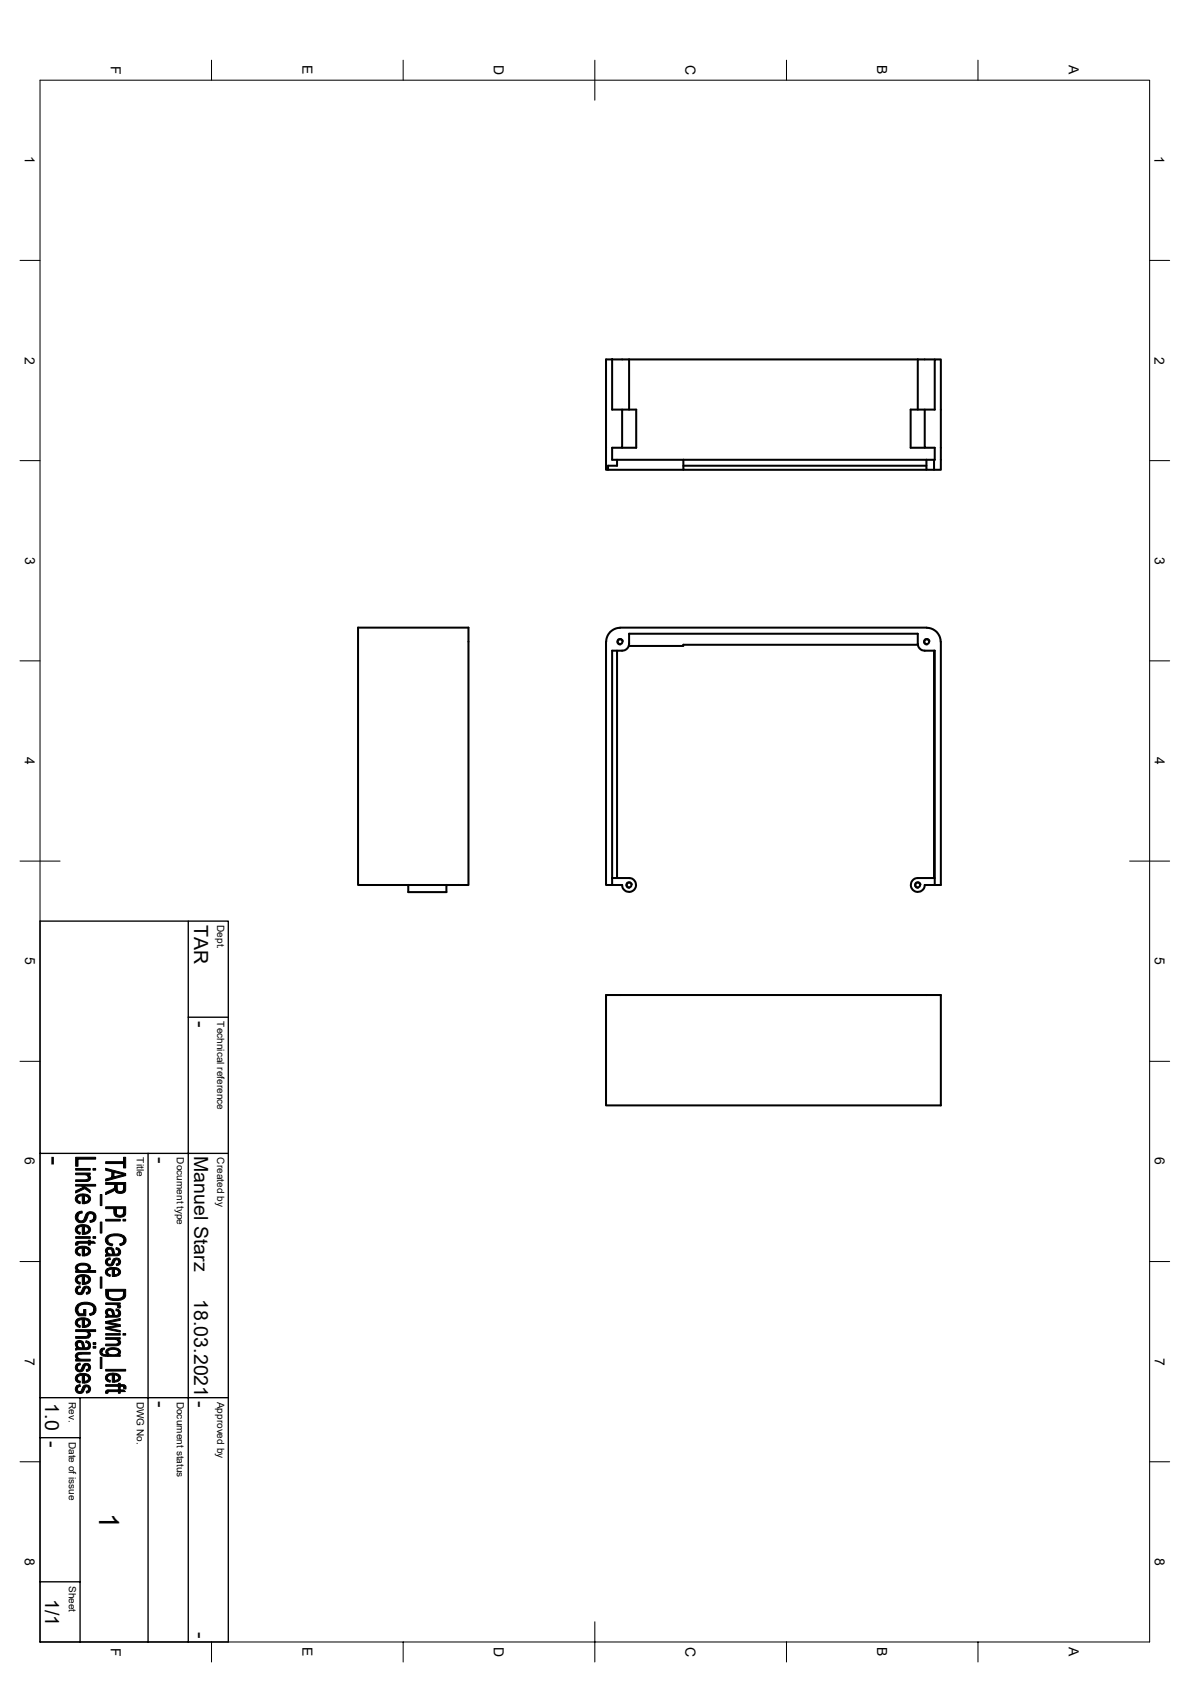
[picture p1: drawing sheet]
<svg xmlns="http://www.w3.org/2000/svg" width="297mm" height="420mm" viewBox="0 0 297 420" stroke-linecap="round" stroke-linejoin="round" font-family="sans-serif">
<g fill="none" stroke="#000" stroke-width=".51">
<path d="M152.8 89.7v12.6h6v9.5h-3.5M157 89.7h-5.7v27.6h.5M157 89.7v12.6M157 89.7h72.1M229.1 89.7h4.2M229.1 89.7v12.6M155.3 102.3v9.5h-2.5v3h1.2v1.5h-2.2v1h18.8M170.6 114.8v2.5h60.6M170.6 116.3h60.6M230.8 111.8h-3.5v-9.5h6v-12.6h1.5v27.6h-1.7v-2.5M230.8 102.3v9.5h2.5v3h-2.1M231.2 114.8v2.5h1.9"/>
<path d="M231.2 114.8h-77.2M151.3 160.2v60.8h1.5M151.3 160.2a3.5 3.5 0 0 1 3.5-3.5l76.5 .1a3.5 3.5 0 0 1 3.5 3.4v60.8h-4a1.74 1.74 0 0 1-1.7 1.7 1.74 1.74 0 0 1-1.8-1.7 1.74 1.74 0 0 1 1.8-1.8h4.2M154 162.5v56.7M229.1 161h-58.5v.3h-13.7M233.1 162.5v56.7M152.8 219.2h4.2a1.74 1.74 0 0 1 1.8 1.8 1.74 1.74 0 0 1-1.8 1.7 1.74 1.74 0 0 1-1.7-1.7h-2.5M111.4 221h-9.5v1.8h9.5v-1.8h5.5v-64.3h-27.5v64.3h12.5M233.3 221v-58.5h-2.5a1.73 1.73 0 0 1-1.7-1.8v-2.5h-72.1v2.5a1.73 1.73 0 0 1-1.7 1.8h-2.5v58.5M151.3 248.5h83.5v27.5h-83.5z"/>
<circle cx="154.8" cy="160.2" r=".59"/>
<circle cx="231.3" cy="160.2" r=".59"/>
<circle cx="157" cy="221" r=".59"/>
<circle cx="229.1" cy="221" r=".59"/>
</g>
<g fill="none" stroke="#000" stroke-width=".34">
<path d="M155.5 160.1a.77 .77 0 0 0-.9-.6 .77 .77 0 0 0-.6 .9 .77 .77 0 0 0 .9 .6M232.1 160.1a.77 .77 0 0 0-.9-.6 .77 .77 0 0 0-.6 .9 .77 .77 0 0 0 .8 .6M10 230h47v180h-47zM47 230v180M157.8 220.9a.77 .77 0 0 0-.9-.7 .77 .77 0 0 0-.6 .9 .77 .77 0 0 0 .8 .6M229.8 220.9a.77 .77 0 0 0-.9-.7 .77 .77 0 0 0-.6 .9 .77 .77 0 0 0 .9 .6M47 254h10M10 288h47M37 288v122M10 359h10M10 349h47M20 349v61"/>
<path d="M10 395h10"/>
</g>
<g fill="none" stroke="#000" stroke-width=".25">
<path d="M52.8 15v5M100.6 15v5M148.5 15v10M196.3 15v5M244.1 15v5M10 20h276.9v390h-276.9zM5 65h5M286.9 65h5M5 115h5M286.9 115h5M5 165h5M286.9 165h5"/>
<path d="M5 215h10M281.9 215h10M5 265h5M286.9 265h5M5 315h5M286.9 315h5M5 365h5M286.9 365h5M52.8 410v5M100.6 410v5M148.5 405v10M196.3 410v5"/>
<path d="M244.1 410v5"/>
</g>
<g fill="#000" stroke="#000" stroke-width=".25">
<path d="M22 293.3l.1 .7z" fill-rule="evenodd"/>
<path d="M19.3 298.4h.2a3 3 0 0 1 2.6 0v1l-.3-.6-.8-.2v2h-.5v-2l-.7 .1-.5 .7z" fill-rule="evenodd"/>
<path d="M18.9 291.8h3.6v.4h-3.6z" fill-rule="evenodd"/>
<path d="M18.9 297.3l1.8-.8 .3-.3 1.5 1v.6l-1.3-1-2.3 1.1z" fill-rule="evenodd"/>
<path d="M18.9 292.9h3.6v.4h-.5v.5l-.2-.3-.7-.2h-2.2z" fill-rule="evenodd"/>
<path d="M18.9 294.6h2.7l.5-.4v-.9a.93 .93 0 0 1 .4 1.2 .93 .93 0 0 1-1.2 .5h-2.4z" fill-rule="evenodd"/>
<path d="M21 298.6v1.5l.7-.2 .4-.3v-1.1a1.16 1.16 0 0 1 .4 1.4 1.16 1.16 0 0 1-1.3 .6l-.2 .1z" fill-rule="evenodd"/>
<path d="M18.9 289h5v.4h-4.4v1.8h-.6z" fill-rule="evenodd"/>
<path d="M23.2 291.8h.7v.4h-.7z" fill-rule="evenodd"/>
<path d="M18.9 295.7h5v.5h-2.9l-.3 .3-.4-.3h-1.4z" fill-rule="evenodd"/>
<path d="M25 298.3h.4v2.7h-.4z" fill-rule="evenodd"/>
<path d="M26.4 297.7l1-.4a1.25 1.25 0 0 0 1.2-1.1l.1 .9-.4 .3-1.9 .9z" fill-rule="evenodd"/>
<path d="M29.2 295.7v1a.83 .83 0 0 0 .8 .8 .83 .83 0 0 0 .8-.7v1.1l-.4 .1-1.1-.1z" fill-rule="evenodd"/>
<path d="M26.4 290.1h4.4v-1.1h.6v2.6h-.6v-1.1h-4.4z" fill-rule="evenodd"/>
<path d="M26.4 291.7l5 1.3v.5l-3-.8-.5 1.3v-1.4l-1.5-.4z" fill-rule="evenodd"/>
<path d="M26.4 294.4l1.5-.4 .5-1.3v1.2l2.4-.6 .6 .2-5 1.4z" fill-rule="evenodd"/>
<path d="M26.4 295.3h5l-.1 2.1-.5 .4v-2.1h-1.6l-.1 2.1-.4-.6-.1-1.5h-2.2z" fill-rule="evenodd"/>
<path d="M19 316.1l.3-.3v1.5l-.5-.6z" fill-rule="evenodd"/>
<path d="M19.1 310.1l.3-.1v.9h-.5l-.1-.4z" fill-rule="evenodd"/>
<path d="M19.1 298.6l.2-.2v1.1l.3 .4 .5 .2-.1 .5a1.18 1.18 0 0 1-1.1-.7 1.18 1.18 0 0 1 .2-1.3z" fill-rule="evenodd"/>
<path d="M19.1 306.3l.2-.2v1l.2 .4 .6 .2-.1 .5a1.14 1.14 0 0 1-1.1-.7 1.14 1.14 0 0 1 .2-1.2z" fill-rule="evenodd"/>
<path d="M19.1 311.7l.2-.2 .1 1.2 .7 .4-.1 .5a1.18 1.18 0 0 1-1.1-.7 1.18 1.18 0 0 1 .2-1.2z" fill-rule="evenodd"/>
<path d="M19.4 302.7l1.1-.3v.5a1.09 1.09 0 0 0-1.1 1.1z" fill-rule="evenodd"/>
<path d="M19.3 306.1h.1a3 3 0 0 1 2.7 0v.9l-.3-.5-.8-.2v1.9h-.1h-.4v-2l-.9 .3-.3 .5z" fill-rule="evenodd"/>
<path d="M19.3 311.5a2.75 2.75 0 0 1 2.8 0v.9l-.4-.6-.7-.1v1.9h-.5v-2l-.7 .2-.5 .6z" fill-rule="evenodd"/>
<path d="M19.3 318.6h.1a3 3 0 0 1 2.7 0v.9l-.2-.5-.9-.2v1.9h-.1h-.4v-2l-.9 .2-.3 .6z" fill-rule="evenodd"/>
<path d="M18.9 308.8h3.6v.4h-3.6z" fill-rule="evenodd"/>
<path d="M21 306.3v1.5l.7-.2 .4-.3v-1.2a1.18 1.18 0 0 1 .3 1.5 1.18 1.18 0 0 1-1.4 .6z" fill-rule="evenodd"/>
<path d="M21 311.7v1.4h.2l.9-.5v-1.1a1.11 1.11 0 0 1 .4 1.3 1.11 1.11 0 0 1-1.2 .8h-.3z" fill-rule="evenodd"/>
<path d="M19.3 315.8a2.46 2.46 0 0 1 3.3 .5l-.1 .6-.4 .3v-.6a1.79 1.79 0 0 0-2.4-.5l-.4 .5z" fill-rule="evenodd"/>
<path d="M21 318.8v1.4h.4l.7-.5v-1.1a1.14 1.14 0 0 1 .4 1.3 1.14 1.14 0 0 1-1.2 .8h-.3z" fill-rule="evenodd"/>
<path d="M22.4 304.8l.7-.2 .3-.7v1.1l-.9 .2z" fill-rule="evenodd"/>
<path d="M19.4 310h2.7v-.3h.4v.3h.9l.4 .4h-1.3v.5h-.4v-.5h-2.5l-.2 .3z" fill-rule="evenodd"/>
<path d="M23.2 308.8h.7v.4h-.7z" fill-rule="evenodd"/>
<path d="M19.3 316.8a1.93 1.93 0 0 0 2.8-.1v-.1v.6h1.8v.5h-5v-.4h.4z" fill-rule="evenodd"/>
<path d="M19.4 302.7v1.3a.89 .89 0 0 0 .9 .8 .89 .89 0 0 0 .9-.9 1.39 1.39 0 0 1 2-1.3 1.39 1.39 0 0 1 .2 2.4v-1.1a.79 .79 0 0 0-.8-.9 .79 .79 0 0 0-.8 .9v.3a1.48 1.48 0 0 1-2.3 1 1.48 1.48 0 0 1-.1-2.5z" fill-rule="evenodd"/>
<path d="M25 305.1h.4v2.8h-.4z" fill-rule="evenodd"/>
<path d="M25 318.9h.4v2.7h-.4z" fill-rule="evenodd"/>
<path d="M26.8 312.4v.8z" fill-rule="evenodd"/>
<path d="M26.8 314.3l.7-.2 .1 .4-.6 .2-.2 .4z" fill-rule="evenodd"/>
<path d="M26.7 316.9l.1-.1 .1 1.1 .7 .4-.1 .4a1.08 1.08 0 0 1-1.1-.6 1.08 1.08 0 0 1 .3-1.2z" fill-rule="evenodd"/>
<path d="M26.9 309.6a1.11 1.11 0 0 0 1.3 1l-.2 .5-1.2-.5z" fill-rule="evenodd"/>
<path d="M26.5 311.7a1.29 1.29 0 0 1 1.7 .1v1.3a1.04 1.04 0 0 0-1-1.2l-.4 .4v.8a.94 .94 0 0 1-.3-1.4z" fill-rule="evenodd"/>
<path d="M29 311.5l.6 .2v.9l-.1-.3-.6-.4z" fill-rule="evenodd"/>
<path d="M26.8 316.8l.9-.3 1.4 .1 .5 .2v.8l-.3-.5-.8-.2v1.8h-.5v-1.8l-.9 .2-.3 .5z" fill-rule="evenodd"/>
<path d="M26.6 314.4l.2-.1v.8a.63 .63 0 0 0 .7 .6 .63 .63 0 0 0 .5-.8 1.14 1.14 0 0 1 1.6-.7v.9a.51 .51 0 0 0-.5-.6 .51 .51 0 0 0-.5 .6 1.11 1.11 0 0 1-1.5 1 1.11 1.11 0 0 1-.5-1.7z" fill-rule="evenodd"/>
<path d="M26.4 304.5h3.6v.4h-3.6z" fill-rule="evenodd"/>
<path d="M26.8 312.7l.5 .4 .9 .1v-1.4l.3 .6a.57 .57 0 0 0 .4 .8 .57 .57 0 0 0 .7-.6v-.9a1.03 1.03 0 0 1 .4 1.3 1.03 1.03 0 0 1-1.3 .6l-2.3 .1v-.4l.4-.1z" fill-rule="evenodd"/>
<path d="M29.6 314.2a.96 .96 0 0 1 .5 1.1 .96 .96 0 0 1-1 .7l-.1-.4 .4-.1 .2-.3z" fill-rule="evenodd"/>
<path d="M28.5 316.9v1.4l.7-.1 .3-.3 .1-1.1a1.04 1.04 0 0 1 .4 1.3 1.04 1.04 0 0 1-1.2 .6h-.3z" fill-rule="evenodd"/>
<path d="M29 301.8v.9a.92 .92 0 0 0 .9 .8 .92 .92 0 0 0 .9-.8v1a1.98 1.98 0 0 1-1.8 0z" fill-rule="evenodd"/>
<path d="M29.8 310.6l.8-.3 .3-.6v1l-.9 .3z" fill-rule="evenodd"/>
<path d="M30.7 304.5h.7v.4h-.7z" fill-rule="evenodd"/>
<path d="M26.4 301.3h5l-.1 2.1-.5 .3v-1.9h-1.8v1.9l-.6-.6v-1.3h-2z" fill-rule="evenodd"/>
<path d="M26.7 308.7l1.2-.5 1.9-.1a1.48 1.48 0 0 1 1.4 .8 1.48 1.48 0 0 1-.1 1.7l-.2 .1v-1a1.88 1.88 0 0 0-2.4-1.1 1.39 1.39 0 0 0-1.6 1l-.1 1a1.25 1.25 0 0 1-.1-1.9z" fill-rule="evenodd"/>
<path d="M19.3 335.7v.9z" fill-rule="evenodd"/>
<path d="M19.3 338.7l.1 .7z" fill-rule="evenodd"/>
<path d="M19.1 318.8l.2-.2v1l.2 .4 .6 .2-.1 .5a1.14 1.14 0 0 1-1.1-.7 1.14 1.14 0 0 1 .2-1.2z" fill-rule="evenodd"/>
<path d="M19.3 321.3l.7-.2 .1 .4-.7 .3-.1 .4z" fill-rule="evenodd"/>
<path d="M19.1 329.5l.2-.1 .1 1.2 .7 .4-.1 .5a1.18 1.18 0 0 1-1.1-.7 1.18 1.18 0 0 1 .2-1.3z" fill-rule="evenodd"/>
<path d="M19 335a1.18 1.18 0 0 1 1.7 .1v1.4a1.12 1.12 0 0 0-1-1.3l-.4 .4-.1 .9a1.14 1.14 0 0 1-.2-1.5z" fill-rule="evenodd"/>
<path d="M19.2 326l.1-.2 .1 1.3 .5 .9h1v-1h.5v1.5h-1.8l-.5-.6a1.57 1.57 0 0 1 .1-1.9z" fill-rule="evenodd"/>
<path d="M18.9 333.7h2.6l.4-.2 .2-.3v.9h-.3l-2.9 .1z" fill-rule="evenodd"/>
<path d="M19.1 321.4l.2-.1v.9a.6 .6 0 0 0 .7 .6 .6 .6 0 0 0 .5-.7 1.08 1.08 0 0 1 1.6-.8v.9a.52 .52 0 0 0-.5-.6 .52 .52 0 0 0-.5 .6 1.14 1.14 0 0 1-1.6 1 1.14 1.14 0 0 1-.4-1.8z" fill-rule="evenodd"/>
<path d="M19.3 329.4a3 3 0 0 1 2.8 0v.9l-.4-.6-.7-.2v2h-.5v-2l-.9 .2-.3 .6z" fill-rule="evenodd"/>
<path d="M21.5 334.8l.6 .2v.9l-.2-.5-.5-.2z" fill-rule="evenodd"/>
<path d="M18.9 338.2l.9-.5h2.7v.4l-2.9 .1-.3 .3v.9l-.5-.6z" fill-rule="evenodd"/>
<path d="M18.9 339.4h.5l.1-.4 .7 .4h2.3v.5h-3.6z" fill-rule="evenodd"/>
<path d="M22.1 321.3a1.02 1.02 0 0 1 .5 1.1 1.02 1.02 0 0 1-1 .8l-.1-.5 .6-.3z" fill-rule="evenodd"/>
<path d="M21 329.5v1.5h.2l.9-.5v-1.1a1.13 1.13 0 0 1 .4 1.4 1.13 1.13 0 0 1-1.3 .6l-.2 .1z" fill-rule="evenodd"/>
<path d="M22.1 332.5a.84 .84 0 0 1 .5 .8 .84 .84 0 0 1-.5 .8z" fill-rule="evenodd"/>
<path d="M19.3 336l.5 .5 .9 .1v-1.5l.3 .8a.56 .56 0 0 0 .5 .7 .56 .56 0 0 0 .6-.7v-.9a1.12 1.12 0 0 1 .4 1.4 1.12 1.12 0 0 1-1.3 .6l-2.3 .1v-.4l.4-.1z" fill-rule="evenodd"/>
<path d="M22.3 328l.7-.2 .4-.8-.1 1.2-.8 .3z" fill-rule="evenodd"/>
<path d="M18.9 332h5v.5h-1.8v1.6v-1l-.3-.4-.5-.2h-2.4z" fill-rule="evenodd"/>
<path d="M23.2 335.2h.7v.5h-.7z" fill-rule="evenodd"/>
<path d="M23.2 336.2h.7v.4h-.7z" fill-rule="evenodd"/>
<path d="M19.4 325.7l1-.5h1.5a1.76 1.76 0 0 1 1.7 .8 1.76 1.76 0 0 1 .1 1.9l-.3 .2v-1.1a1.76 1.76 0 0 0-2.3-1.3 1.48 1.48 0 0 0-1.7 1.3z" fill-rule="evenodd"/>
<path d="M25 338.9h.4v2.8h-.4z" fill-rule="evenodd"/>
<path d="M25.4 336.7l.7-.1-.1 .4-.3 .1-.3 .5z" fill-rule="evenodd"/>
<path d="M26.8 327.7v.8z" fill-rule="evenodd"/>
<path d="M25.2 336.8l.2-.1v.9a.88 .88 0 0 0 1.3 .6h.2v.5a1.42 1.42 0 0 1-2-1.1z" fill-rule="evenodd"/>
<path d="M26.5 327.1a1.29 1.29 0 0 1 1.7 .1v1.2a1.03 1.03 0 0 0-1.1-1.2l-.3 .4v.8a.94 .94 0 0 1-.3-1.3z" fill-rule="evenodd"/>
<path d="M29.5 334.4v.7z" fill-rule="evenodd"/>
<path d="M29.6 337.6v.7z" fill-rule="evenodd"/>
<path d="M29 326.8l.6 .2v.9l-.2-.5-.5-.2z" fill-rule="evenodd"/>
<path d="M26.4 325.3h3.6v.4h-.5v.5l-.2-.3-.6-.1-2.3-.1z" fill-rule="evenodd"/>
<path d="M26.4 330l3.6-.8v.5l-2.9 .5z" fill-rule="evenodd"/>
<path d="M26.4 330l3.6 .8v.4l-3.6-.7z" fill-rule="evenodd"/>
<path d="M26.4 331.4l2.8-.5 .8 .3-2.8 .4z" fill-rule="evenodd"/>
<path d="M26.4 331.4l3.6 .8v.4l-3.6-.7z" fill-rule="evenodd"/>
<path d="M26.4 333h3.6v.4h-3.6z" fill-rule="evenodd"/>
<path d="M26.4 334h3.6v.4h-.5v.4l-.9-.4h-2.2z" fill-rule="evenodd"/>
<path d="M26.9 337.6a1.67 1.67 0 0 0 2.3 .5l.4-.4v.6h.4v.4h-3.1z" fill-rule="evenodd"/>
<path d="M29.5 325.7l.6 .4-.2 .5-.6-.1z" fill-rule="evenodd"/>
<path d="M26.8 328l.6 .4 .8 .1v-1.3l.3 .5a.56 .56 0 0 0 .5 .8 .56 .56 0 0 0 .6-.6v-.9a1.03 1.03 0 0 1 .4 1.3 1.03 1.03 0 0 1-1.3 .6l-2.3 .1v-.4l.4-.1z" fill-rule="evenodd"/>
<path d="M26.4 335.6h2.8l.3-.4 .1-.7a.84 .84 0 0 1 .4 1 .84 .84 0 0 1-1 .5h-2.6z" fill-rule="evenodd"/>
<path d="M26.5 337.2a2.56 2.56 0 0 1 3.5 .1l.1 .6-.5 .4v-.7a1.69 1.69 0 0 0-2.7 0v1.1v-.5l-.5-.4z" fill-rule="evenodd"/>
<path d="M27 322.4v.7a1.35 1.35 0 0 0 1.7 1.2 1.52 1.52 0 0 0 2.1-1.2v1.3l-1.3 .3h-1.4l-1.1-.4z" fill-rule="evenodd"/>
<path d="M30.7 333h.7v.4h-.7z" fill-rule="evenodd"/>
<path d="M26.4 321.9h5l-.1 1.8-.4 .6-.1-1.9h-3.8v1.9l-.5-.6z" fill-rule="evenodd"/>
<path d="M19.3 340.6l.7-.2 .1 .4-.5 .2-.3 .5z" fill-rule="evenodd"/>
<path d="M19.1 343.5l.2-.2v1l.2 .3 .6 .3-.1 .5a1.14 1.14 0 0 1-1.1-.7 1.14 1.14 0 0 1 .2-1.2z" fill-rule="evenodd"/>
<path d="M19.3 345.9l.7-.2 .1 .5-.5 .1-.3 .6z" fill-rule="evenodd"/>
<path d="M19 340.8l.3-.2v.9a.6 .6 0 0 0 .7 .6 .6 .6 0 0 0 .5-.7 1.04 1.04 0 0 1 1.6-.8v.8a.52 .52 0 0 0-.6-.5 .52 .52 0 0 0-.4 .6 1.13 1.13 0 0 1-1.5 1 1.13 1.13 0 0 1-.6-1.7z" fill-rule="evenodd"/>
<path d="M19.3 343.3a3 3 0 0 1 2.8 0v.9l-.4-.6-.7-.2v2h-.5v-2l-.9 .2-.3 .6z" fill-rule="evenodd"/>
<path d="M19.1 346.1l.2-.2v1a.6 .6 0 0 0 .7 .6 .6 .6 0 0 0 .5-.7 1.04 1.04 0 0 1 1.6-.9v.9a.52 .52 0 0 0-.5-.6 .52 .52 0 0 0-.5 .7 1.14 1.14 0 0 1-1.6 1 1.14 1.14 0 0 1-.4-1.8z" fill-rule="evenodd"/>
<path d="M22.1 340.6a1 1 0 0 1 .4 1.1 1 1 0 0 1-.9 .7l-.1-.4 .6-.3z" fill-rule="evenodd"/>
<path d="M21 343.4v1.5h.2l.5-.1 .4-.4v-1.1a1.16 1.16 0 0 1 .4 1.4 1.16 1.16 0 0 1-1.3 .7h-.2z" fill-rule="evenodd"/>
<path d="M22.1 345.9a1.03 1.03 0 0 1 .4 1.2 1.03 1.03 0 0 1-.9 .8l-.1-.5 .6-.3z" fill-rule="evenodd"/>
<path d="M26.4 341.9h5v.4h-5z" fill-rule="evenodd"/>
<path d="M26.5 347.2l.4-.2v.9h-.5l-.1-.4z" fill-rule="evenodd"/>
<path d="M26.6 343.3l.2-.1 .1 1.1 .7 .4-.1 .4a1.09 1.09 0 0 1-1.1-.6 1.09 1.09 0 0 1 .2-1.2z" fill-rule="evenodd"/>
<path d="M26.8 343.2l.8-.3h1.4l.6 .3v.8l-.3-.5-.8-.2v1.8h-.5v-1.8l-.8 .2-.4 .5z" fill-rule="evenodd"/>
<path d="M28.5 343.3v1.4l1-.4 .1-1.1a1.04 1.04 0 0 1 .4 1.3 1.04 1.04 0 0 1-1.2 .6h-.3z" fill-rule="evenodd"/>
<path d="M26.4 345.7h3.1v-.3h.5v.3l.9 .1v.7l-.3-.3h-.6v.4h-.5v-.4h-3.1z" fill-rule="evenodd"/>
<path d="M26.9 347h2.6v-.2h.5v.2h.9l.4 .5h-1.3v.4h-.5v-.4h-2.4l-.2 .2z" fill-rule="evenodd"/>
<path d="M30.9 345.8l.6 .4-.1 .6h-.5z" fill-rule="evenodd"/>
</g>
<g font-size="7">
<text x="11.5" y="288.8" transform="rotate(90 11.5 288.8)">-</text>
<text x="24.7" y="377.8" transform="rotate(90 24.7 377.8)">1</text>
</g>
<g font-size="4.9">
<text x="48.5" y="230.9" transform="rotate(90 48.5 230.9)">TAR</text>
<text x="48.5" y="254.8" transform="rotate(90 48.5 254.8)">-</text>
<text x="38.5" y="288.8" transform="rotate(90 38.5 288.8)">-</text>
<text x="48.4" y="288.6" transform="rotate(90 48.4 288.6)">Manuel Starz</text>
<text x="48.5" y="324.4" transform="rotate(90 48.5 324.4)">18.03.2021</text>
<text x="11.3" y="350.4" transform="rotate(90 11.3 350.4)">1.0</text>
<text x="38.5" y="349.8" transform="rotate(90 38.5 349.8)">-</text>
<text x="48.5" y="349.8" transform="rotate(90 48.5 349.8)">-</text>
<text x="11.5" y="359.8" transform="rotate(90 11.5 359.8)">-</text>
<text x="11.3" y="399.2" transform="rotate(90 11.3 399.2)">1/1</text>
<text x="48.5" y="407.5" transform="rotate(90 48.5 407.5)">-</text>
</g>
<g font-size="3.5">
<text x="27.6" y="16.5" transform="rotate(90 27.6 16.5)">F</text>
<text x="75.5" y="16.3" transform="rotate(90 75.5 16.3)">E</text>
<text x="123.3" y="16.3" transform="rotate(90 123.3 16.3)">D</text>
<text x="171.1" y="16.3" transform="rotate(90 171.1 16.3)">C</text>
<text x="218.9" y="16.3" transform="rotate(90 218.9 16.3)">B</text>
<text x="266.8" y="16.3" transform="rotate(90 266.8 16.3)">A</text>
<text x="6.2" y="39" transform="rotate(90 6.2 39)">1</text>
<text x="288.2" y="39" transform="rotate(90 288.2 39)">1</text>
<text x="6.2" y="89" transform="rotate(90 6.2 89)">2</text>
<text x="288.2" y="89" transform="rotate(90 288.2 89)">2</text>
<text x="6.3" y="139" transform="rotate(90 6.3 139)">3</text>
<text x="288.2" y="139" transform="rotate(90 288.2 139)">3</text>
<text x="6.2" y="189" transform="rotate(90 6.2 189)">4</text>
<text x="288.2" y="189" transform="rotate(90 288.2 189)">4</text>
<text x="6.3" y="239" transform="rotate(90 6.3 239)">5</text>
<text x="288.2" y="239" transform="rotate(90 288.2 239)">5</text>
<text x="6.2" y="289" transform="rotate(90 6.2 289)">6</text>
<text x="288.2" y="289" transform="rotate(90 288.2 289)">6</text>
<text x="6.2" y="339" transform="rotate(90 6.2 339)">7</text>
<text x="288.2" y="339" transform="rotate(90 288.2 339)">7</text>
<text x="6.2" y="389" transform="rotate(90 6.2 389)">8</text>
<text x="288.2" y="389" transform="rotate(90 288.2 389)">8</text>
<text x="27.6" y="411.4" transform="rotate(90 27.6 411.4)">F</text>
<text x="75.5" y="411.3" transform="rotate(90 75.5 411.3)">E</text>
<text x="123.3" y="411.2" transform="rotate(90 123.3 411.2)">D</text>
<text x="171.1" y="411.2" transform="rotate(90 171.1 411.2)">C</text>
<text x="218.9" y="411.3" transform="rotate(90 218.9 411.3)">B</text>
<text x="266.8" y="411.3" transform="rotate(90 266.8 411.3)">A</text>
</g>
<g font-size="2.5">
<text x="54.2" y="231" transform="rotate(90 54.2 231)">Dept.</text>
<text x="54.2" y="255" transform="rotate(90 54.2 255)">Technical reference</text>
<text x="34.2" y="289" transform="rotate(90 34.2 289)">Title</text>
<text x="44.2" y="289" transform="rotate(90 44.2 289)">Document type</text>
<text x="54.2" y="289" transform="rotate(90 54.2 289)">Created by</text>
<text x="17.2" y="350" transform="rotate(90 17.2 350)">Rev.</text>
<text x="34.2" y="350" transform="rotate(90 34.2 350)">DWG No.</text>
<text x="44.2" y="350" transform="rotate(90 44.2 350)">Document status</text>
<text x="54.2" y="350" transform="rotate(90 54.2 350)">Approved by</text>
<text x="17.2" y="360" transform="rotate(90 17.2 360)">Date of issue</text>
<text x="17.2" y="396" transform="rotate(90 17.2 396)">Sheet</text>
</g>
</svg>
